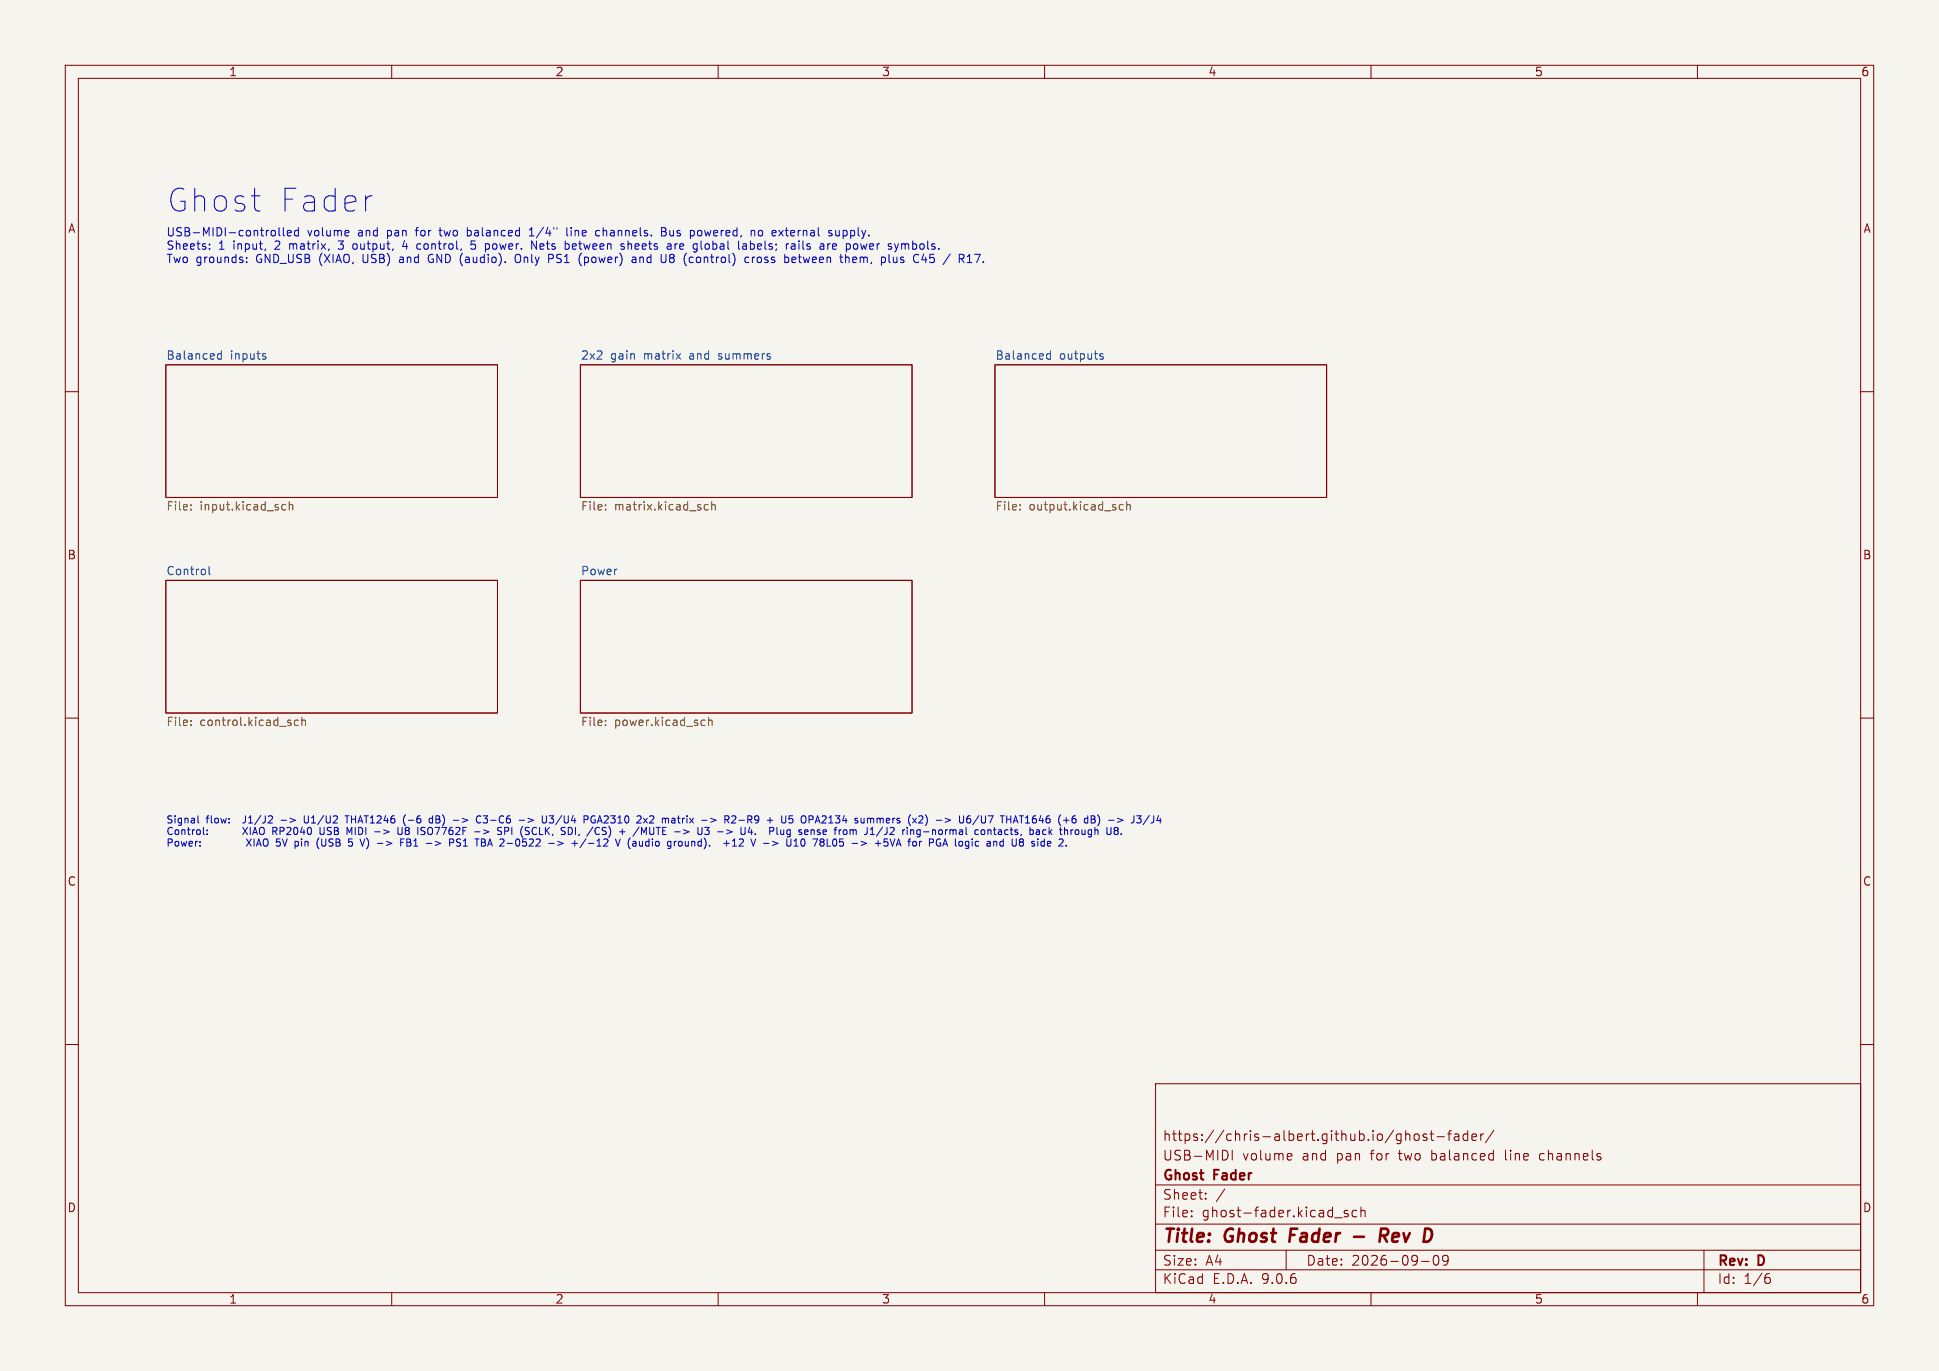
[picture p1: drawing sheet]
<svg xmlns="http://www.w3.org/2000/svg" width="297mm" height="210mm" viewBox="0 0 297 210" stroke-linecap="round" stroke-linejoin="round" font-family="sans-serif">
<path d="M0 0h297v210h-297z" fill="#f5f4ef" stroke="#f5f4ef" stroke-width=".15"/>
<g fill="none" stroke="#840000" stroke-width=".15">
<path d="M10 10h277v190h-277zM12 12h273v186h-273zM60 10v2M110 10v2M160 10v2M210 10v2M260 10v2M25.4 55.9h50.8v20.3h-50.8zM88.9 55.9h50.8v20.3h-50.8zM152.4 55.9h50.8v20.3h-50.8zM10 60h2M285 60h2"/>
<path d="M25.4 88.9h50.8v20.3h-50.8zM88.9 88.9h50.8v20.3h-50.8zM10 110h2M285 110h2M10 160h2M177 166h108v32h-108zM187.8 176.3l.3 .5-.1 .5-.2 .3M188.7 176.2v1.5M197.7 176.7l.1 .1 .1 .3-.7 .1M197.8 177.6l-.1 .1M215.5 173.7h.2l.3 .2v.8M216.7 173.8a.41 .41 0 0 1 .7 .2v.4a.41 .41 0 0 1-.4 .3 .41 .41 0 0 1-.4-.3v-.4z"/>
<path d="M218.5 173.8l-.3-.1-.2 .2v.2l.5 .2v.3h-.5M219 173.7h.6M219.2 173.2v1.3l.1 .1 .3 .1M220.1 174.1h1.1M221.7 173.7h.6M222.3 173.2l-.3 .1v.1v1.3M222.8 173.8h.6l.1 .9M223.5 174.1h-.5a.29 .29 0 0 0-.3 .3 .29 .29 0 0 0 .3 .3l.5-.1M224.8 173.8l-.4-.1-.3 .3v.4l.1 .2h.6M224.8 173.2v1.5M225.5 174.2l.7-.1-.1-.3-.4-.1-.2 .2v.7h.6M226.8 173.7v1"/>
<path d="M227.2 173.7l-.2 .1-.2 .2M228.8 173.1l-1.3 2M230.6 176.2l.1 1.4M236.1 176.7l-.3 .3v.4l.3 .3M285 160h2M60 198v2M110 198v2M160 198v2M177 194.5h108M177 191.5h108M177 187.5h108M177 181.5h108"/>
<path d="M182.5 186.3v.1M182.5 185.5v.1M184.7 183.6v.1M184.7 182.8v.1M187.6 182.1l-1.3 2M197 191.5v3M204.5 186.5h1.1M206.5 185.5l-.4-.1-.2 .2 .1 .2 .5 .2v.3h-.6M207.8 185.5l-.4-.1-.3 .3v.4l.1 .2h.6M208.5 185.5a.37 .37 0 0 1 .6 .1v.8M208.5 184.9v1.5M210 198v2"/>
<path d="M217.7 193.2h1.2M219.7 192.4l.3-.1a.94 .94 0 0 1 0 1.5h-.1a.91 .91 0 0 1-.2-1.4zM221.8 192.9l-.3 .3h-.3l-.2-.3v-.3l.1-.2 .4-.1 .2 .1a.99 .99 0 0 1-.3 1.4h-.3M260 198v2M261 191.5v6.5M270.6 195.7h.4l.2 .3-.1 .5-.2 .1h-.3M271 195.1l-.4 .1"/>
</g>
<path d="M197.7 188.2l-.2 2M207.4 189.4h1.5M211.4 189.3h.8a.55 .55 0 0 0 .4-.5 .55 .55 0 0 0-.3-.6h-.7l-.3 2M211.9 189.3l.5 .9" fill="none" stroke="#840000" stroke-width=".4"/>
<path d="M33.9 53.7v1.3M33.9 54.2h-.4l-.2 .2v.4l.1 .2h.5M40.4 54.6l.3 .1v.1l-.1 .2h-.3M40.4 54.2h.3M103.6 54.2l.6 .8M104.2 54.2l-.6 .8M160.9 54.2h-.4l-.2 .2v.4l.1 .2h.5M160.9 53.7v1.3M168.5 54.5l.4 .2 .1 .1-.1 .2h-.3M168.5 54.2h.4M32 86.8v1.1l.2 .1" fill="none" stroke="#006464" stroke-width=".15"/>
<g fill="none" stroke="#725600" stroke-width=".15">
<path d="M29.2 78v.1M29.2 77.3v.2M43.3 78.1h.5M43.3 77.3h.5M44.3 77.4l.2-.1h.3l.1 .8M44.3 76.9v1.2M92.7 78v.1M92.7 77.3v.2M108.5 77.3h-.4l-.2 .2v.4l.1 .2h.5M109 77.4l.2-.1h.3l.1 .8M109 76.9v1.2M156.2 78v.1"/>
<path d="M156.2 77.3v.2M172 77.3h-.3l-.3 .2v.4l.1 .2h.5M172.6 77.4l.2-.1h.3v.8M172.6 76.9v1.2M29.2 110.4v.1M29.2 111v.1M45.7 110.4l-.4-.1-.2 .2v.4l.1 .2h.5M46.2 110.4l.2-.1 .3 .1 .1 .7M46.2 109.9v1.2M92.7 110.4v.1M92.7 111v.1M107.6 110.3l.4 .1"/>
<path d="M108 111.1h-.4M108.5 110.4l.2-.1 .3 .1 .1 .7M108.5 109.9v1.2"/>
</g>
<g fill="none" stroke="#0000c2" stroke-width=".15">
<path d="M32.1 38.1v.1M32.1 37.4v.1M37.8 39.4v.2M40.7 38.1l-.1 .2M42.1 35.4v.6M42.7 34.9v1.1l.2 .1M43.4 34.9v1.1l.2 .1M44 35.7l.6-.1-.1-.2-.3-.1-.2 .2 .1 .6h.4M45.7 35.4l-.4-.1-.2 .2v.4l.1 .2h.5M45.7 34.9v1.2M51.8 38.1l.2 .1M53.3 35.3l.1 .3-.6 .1"/>
<path d="M53.4 36.1h-.1M54 37.9l.2 .2 .3 .1M54.5 37.3l-.3 .1-.2 .2M56.7 30h.3M61.4 39.4h-.2M61.4 39.7a.25 .25 0 0 0-.2 .3 .25 .25 0 0 0 .2 .2M62 36.9l-.3 .9h.8M64.1 37.3l.3 .1M64.4 38.1l-.3 .1M65.7 39.1l-.1 .6a.53 .53 0 0 0 .4 .5M67.2 35.3h.5M67.4 34.9l.1 1.2"/>
<path d="M71.6 36.1h.3M71.6 34.9v1.2M71.9 35.3l-.3 .1M72.2 36.9l-.1 .6 .2-.1 .4 .1 .2 .4-.3 .3-.5-.1M75.5 37.5v.6M79 39.1a.85 .85 0 0 0 .2 1.1h.2l.3-.2M81.1 36.1h.7M81.1 35.2l.3-.3v1.2M81.4 36.9l.8 1.3v-1.3M82.9 37.3l-.2 .2v.5l.2 .2M83.3 37.6l-.6 .2M84.5 39l.3 .2-.1 .3-.2 .1h-.5"/>
<path d="M86.8 34.9v1.1l.2 .1M87.5 34.9v.1M87.5 35.3v.8M88.2 37.4l-.3-.1-.2 .2v.6h.5M88.3 37.6l-.6 .2M89.5 39.4v1.2M89.9 39.4h-.4M91.3 36l.2 .1h.3M91.8 35.4l-.3-.1-.2 .1M96.2 37.5l.2-.2 .3 .1v.8M96.2 36.9v1.3M96.9 39.4h.4l.1 .8"/>
<path d="M97.4 39.7h-.4l-.2 .2M98 39.4v.8M98.2 39.4l-.2 .1M101.3 34.9h.5l.1 .1 .1 .2-.2 .3a.34 .34 0 0 1 .3 .3 .34 .34 0 0 1-.3 .3h-.5zM101.3 35.5h.5M102.8 39l-.3 .2 .3 .3M102.8 39.5l-.2 .1-.1 .4 .2 .2h.3M102.8 39.5h.2M103.4 37.3v.9M103.8 37.3l-.3 .1-.1 .2M104.2 37.4v.7M104.7 37.6l-.6 .2"/>
<path d="M106.1 39.4h.1M107.1 35.3l-.3 .2v.4l.3 .2M108.4 37.3l-.3 .1-.1 .2v.5l.4 .1M113.9 37.3l.4 .1v.8M114.3 38.1l-.4 .1M114.3 37.6l-.4 .1M114.7 39.4h-.4l-.2 .2v.4l.1 .2h.5M114.9 37.4l.4-.1 .2 .2M114.9 36.9v1.3M115.2 35.3l.3 .1 .1 .1v.6M115.2 39.4v.8M115.5 38.1l-.2 .1-.4-.1"/>
<path d="M115.6 39.4h-.2l-.2 .2M116.1 39.4l-.1 .2v.4l.1 .2M116.7 35.4l-.3-.1-.2 .2v.5l.2 .1h.3M119.3 35.3l.7 .8M120 35.3l-.7 .8M121.4 37.3l.3 .1 .1 .8M121.4 39.4h.3l.2 .3-.6 .1M121.8 38.1l-.4 .1M121.8 37.6l-.4 .1M122.3 39.4h.4M122.4 36.9v.1M122.4 37.3v.9"/>
<path d="M123 36.9v1.2M127.3 35.7l.2 .2-.2 .2M127.3 35.3l.1 .1M127.5 37.8l.6-.2v-.2l-.4-.1-.2 .2 .1 .6h.5M128 35.3l.1 .8h.3l.1-.1M128.5 35.3v.8M130 39.4l.1 .8M131.2 39.4h-.4l-.2 .2 .1 .6h.5M131.2 39.7l-.6 .1M131.8 37.3l.3 .9 .2-.6 .2 .6 .3-.9M136.8 39.4l.1 .8h.3l.2-.1M137.4 39.4v.8"/>
<path d="M138.5 37.3l.1 .2M138.6 37.5l.2-.2 .3 .1 .1 .8M138.6 37.5v.7M141.2 39.8h.8M142.5 39l-.1 .6 .5-.2M146.9 39h.6M147.2 39.6l.5 .6M147.5 39.6h-.6M149.3 39h.8l-.5 1.2M37.8 40.1v.1M89.5 40.2h.4M96.8 40l.2 .2h.4"/>
<path d="M106.2 40.2h-.1M121.4 40.2h.4M142.4 40.1l.5 .1M30.3 125v.9l.2 .2M30.6 128.9v.1M30.6 129.5v.1M31.2 127.7l.1 .1M31.7 127.7v.1M31.7 127.2v.1M37.2 126.7l.7 1.1M37.8 128.5l.7 1.1M37.9 126.7l-.7 1.1"/>
<path d="M38.5 128.5l-.7 1.1M43 125.6h.9M43.3 128.5l.3 1.1 .4-1.1M46.6 125v.9l.1 .1 .3 .1M46.7 128.9v.7M46.8 128.9l-.1 .1M49.6 126.7v1l-.2 .1-.3-.1M49.9 128.5v.9l-.1 .2h-.3M50.1 127.8h.2M50.2 126.8v.4M52.8 125h.7M53.2 125v1.1"/>
<path d="M54.4 126.7v1.1M55.1 128.5l.4 1.1M57.8 129.2h.9M58.8 127.1l.8 .3-.8 .3M59.2 128.9l.8 .3-.8 .3M61.6 126.7v.9l-.1 .2h-.3M61.9 126.2l.2 .3M62.1 124.8l-.2 .3M62.3 127.2l-.2 .2v.2l.2 .2h.3l.1-.2-.1-.3-.1-.1M62.3 127.2h.2M62.3 128.5l.5 .1 .1 .2-.2 .2M62.3 129h.4"/>
<path d="M62.5 125.6h.9M62.7 126.9l-.2-.2-.3 .1-.1 .2 .2 .2M62.7 127l-.2 .2M62.7 129l.3 .2-.1 .3-.6 .1M63.4 129.6h.6M63.4 128.8l.3-.3v1.1M65.6 127.7l.2 .1h.3M66.1 126.8l-.3-.1-.2 .2M66.3 125.4l-.4-.1-.2 .2 .1 .5h.5M66.3 125v1.1M66.8 125.5h.3M67.1 125h-.3v1.1h.4"/>
<path d="M69.4 125.6h.9M71 129.6h.6M71 128.8l.3-.3v1.1M73.1 125.9l.2 .2 .3-.1M73.6 125.1l-.3-.1-.2 .1M74 126l.2 .1 .4-.1M74 125h.7l-.4 .4h.3M74.1 127.1l.8 .3-.8 .3M77.3 126.7v1.1M77.7 126.7l.2 .2v.3l-.6 .1M78.4 126.7v1.1M79.5 125.6h.8"/>
<path d="M80.9 125.3l.8 .3-.8 .4M82 126.7l.2 .1M82.2 127.7l-.2 .1M83.7 125v.9l-.1 .1M84.1 125h.7l-.4 .4 .3 .1v.5l-.1 .1-.5-.1M85.4 128.9l.9 .3-.9 .3M86.1 124.9l-1 1.4M87.6 129.2h.9M88 128.8v.8M88.7 127.8l-.1 .2M89.8 128.5l-1 1.4M90.1 129.2h.9"/>
<path d="M91.1 125a.51 .51 0 0 0-.6 .5 .51 .51 0 0 0 .6 .5l.1-.4h-.2M91.4 129.6h.7M91.6 125.8h.5M91.7 128.7l-.3 .1M91.8 128.5v1.1M91.9 125l-.4 1.1M92.7 126.7l.2 .1M92.8 127.4v.3M96.2 129.3l.3 .7M96.3 128.8l-.1 .3M96.9 128.9h.5v.7M97.4 129.1l-.3 .1-.2 .1 .2 .3h.3"/>
<path d="M97.9 126.7l-1 1.4M97.9 128.9l.1 .7h.3l.1-.1M98.4 128.9v.7M98.6 127.5l-.3-.8v1.1M99.5 125.1l.4-.1 .2 .2M100.1 125.3l-.6 .8h.6M103.8 125.3h.4M103.9 125v.9l.3 .2M106 128.9h.4v.7M106.9 126.7v.9l.1 .2h.3M107.3 128.9h-.2l-.2 .2 .1 .4 .3 .1M108.8 125.3l.9 .3-.9 .4"/>
<path d="M109.9 127.4h.9M113.2 125.6h.8M113.7 128.5l.2 .2-.1 .3-.6 .6h.7M114.1 126.7v.9l-.2 .2M114.9 126.7l-.3 .8M115 128.5l.4 1.1 .4-1.1M117.9 127.3h.4M117.9 126.7v1.1M119.7 125v.9l.2 .2 .4-.1 .1-.1v-.9M120.5 128.5v.9l.2 .2M120.8 126l.2 .1M121.4 125h-.5l-.1 .5 .2-.1"/>
<path d="M122.8 127.2l-.3-.1-.1 .2v.1l.4 .1v.3h-.4M122.8 125.1l.2-.1a.37 .37 0 0 1 .5 .3v.4a.37 .37 0 0 1-.3 .4 .37 .37 0 0 1-.4-.2M125.2 128.5l-.4 1.1M125.6 128.8l.2 .2M125.8 129l-.2 .2v.2l.2 .2h.3l.1-.2v-.3l-.2-.1M125.8 129h.2M126.1 125h.3l.1 .3-.6 .8h.6M126.2 128.8l-.2 .2M130.5 129.2h.9M132.8 126.7v.8l-.1 .3M133.3 127.8h.6M133.5 126.9l-.2 .2"/>
<path d="M134.3 125.4l.4-.1 .1 .2M134.3 125.3v.8M134.8 125.5v.6M135.1 125.3l-.3 .2M136.3 128.5l.4 1.1 .4-1.1M138.3 127.1v.7M138.3 127.2v.1M139.1 128.9h.4M139.5 124.8l-.1 .1M139.9 128.9h.3l.2 .2v.3l-.2 .2h-.3l-.1-.2zM141.7 124.8l.1 .1M142.9 127.2h.4v.6"/>
<path d="M143.4 125.6h.8M143.9 127.2l.2-.1 .3 .2v.3l-.3 .2h-.2l-.1-.2zM147.6 125v.9l-.2 .2-.3-.1M149.8 128.9h-.3l-.1 .2v.4l.4 .1M150 124.9l-1 1.4M151 125l-.1 1-.4 .1-.2-.2M151.4 125h.7l-.5 1.1M152.9 127.8h.5M152.9 127.2h.5v.6M153.4 127.4l-.5 .1M154.4 127.2l-.3-.1-.2 .2 .1 .5h.4M154.7 127.1h.4"/>
<path d="M154.9 126.7v1l.2 .1M155.5 127.8h.3M155.8 127.1l-.3 .2v.1l.3 .1M157.1 126.1h.6M157.1 125.3l.3-.3v1.1M158.4 128.9h-.2l-.2 .1 .1 .2 .3 .1v.3h-.4M158.4 125h-.1a.74 .74 0 0 0 0 1.1h.2M158.5 125.4h-.3l-.1 .2M162.3 127.1h.4M162.6 127.8h.1M162.6 128.5l.2 .2v.3l-.6 .6h.6M163.1 127.2l.1-.1 .3 .1v.6"/>
<path d="M163.1 126.7v1.1M164 127.1v.7M164.4 127.1l-.4 .2M167.1 125.5h.4M167.5 125.5h.2M167.6 125h-.5v1.1h.5M167.6 125.4l-.1 .1M171.2 125.3l.8 .3-.8 .4M176 124.9l-.9 1.4M177.5 124.9l-.3 .8"/>
</g>
<g font-size="4.9" fill="#0000c2">
<text x="25.4" y="32.8">Ghost</text>
<text x="42.5" y="32.8">Fader</text>
</g>
<g font-size="2.8" fill="#840000">
<text x="178" y="190.9">Title:</text>
<text x="187.7" y="190.9">Ghost</text>
<text x="198.4" y="190.9">Fader</text>
<text x="213.8" y="190.9">Rev</text>
</g>
<g font-size="2.1" fill="#840000">
<text x="178" y="178">USB-MIDI</text>
<text x="178" y="175">https://chris-albert.github.io/ghost-fader/</text>
<text x="190.3" y="178">volume</text>
<text x="199.5" y="178">and</text>
<text x="204.9" y="178">pan</text>
<text x="210.3" y="178">for</text>
<text x="214.7" y="178">two</text>
<text x="219.8" y="178">balanced</text>
<text x="231.2" y="178">line</text>
<text x="236.7" y="178">channels</text>
<text x="178" y="184">Sheet:</text>
<text x="178" y="181.2">Ghost</text>
<text x="186" y="181.2">Fader</text>
<text x="178" y="186.7">File:</text>
<text x="184.1" y="186.7">ghost-fader.kicad_sch</text>
<text x="178" y="196.9">KiCad</text>
<text x="178" y="194.1">Size:</text>
<text x="184.7" y="194.1">A4</text>
<text x="185.7" y="196.9">E.D.A.</text>
<text x="193.3" y="196.9">9.0.6</text>
<text x="200" y="194.1">Date:</text>
<text x="207" y="194.1">2026-09-09</text>
<text x="263" y="194.3">Rev:</text>
<text x="263" y="196.9">Id:</text>
<text x="267.1" y="196.9">1/6</text>
<text x="269.4" y="194.3">D</text>
</g>
<g font-size="1.8" fill="#840000">
<text x="35" y="11.9">1</text>
<text x="85" y="11.9">2</text>
<text x="135" y="11.9">3</text>
<text x="185" y="11.9">4</text>
<text x="235" y="11.9">5</text>
<text x="285" y="11.9">6</text>
<text x="10.3" y="35.9">A</text>
<text x="285.3" y="35.9">A</text>
<text x="10.3" y="85.9">B</text>
<text x="285.3" y="85.9">B</text>
<text x="10.3" y="135.9">C</text>
<text x="285.3" y="135.9">C</text>
<text x="10.3" y="185.9">D</text>
<text x="285.3" y="185.9">D</text>
<text x="35" y="199.9">1</text>
<text x="85" y="199.9">2</text>
<text x="135" y="199.9">3</text>
<text x="185" y="199.9">4</text>
<text x="235" y="199.9">5</text>
<text x="285" y="199.9">6</text>
</g>
<g font-size="1.8" fill="#0000c2">
<text x="25.4" y="36.3">USB-MIDI-controlled</text>
<text x="25.4" y="38.3">Sheets:</text>
<text x="25.4" y="40.4">Two</text>
<text x="30" y="40.4">grounds:</text>
<text x="33.5" y="38.3">1</text>
<text x="35.8" y="38.3">input,</text>
<text x="39.4" y="40.4">GND_USB</text>
<text x="42.4" y="38.3">2</text>
<text x="44.8" y="38.3">matrix,</text>
<text x="47.1" y="36.3">volume</text>
<text x="49.2" y="40.4">(XIAO,</text>
<text x="52.5" y="38.3">3</text>
<text x="54.9" y="38.3">output,</text>
<text x="55" y="36.3">and</text>
<text x="56" y="40.4">USB)</text>
<text x="59.6" y="36.3">pan</text>
<text x="61.9" y="40.4">and</text>
<text x="62.7" y="38.3">4</text>
<text x="64.2" y="36.3">for</text>
<text x="65.1" y="38.3">control,</text>
<text x="66.5" y="40.4">GND (audio).</text>
<text x="68" y="36.3">two</text>
<text x="72.4" y="36.3">balanced</text>
<text x="73.6" y="38.3">5</text>
<text x="76" y="38.3">power.</text>
<text x="80.2" y="40.4">Only</text>
<text x="82.2" y="36.3">1/4&quot;</text>
<text x="83.3" y="38.3">Nets</text>
<text x="85.5" y="40.4">PS1</text>
<text x="88" y="36.3">line</text>
<text x="88.6" y="38.3">between</text>
<text x="90.3" y="40.4">(power)</text>
<text x="92.7" y="36.3">channels.</text>
<text x="97.4" y="38.3">sheets</text>
<text x="98.7" y="40.4">and</text>
<text x="103" y="36.3">Bus</text>
<text x="103.3" y="40.4">U8</text>
<text x="104.7" y="38.3">are</text>
<text x="107" y="40.4">(control)</text>
<text x="107.6" y="36.3">powered,</text>
<text x="108.9" y="38.3">global</text>
<text x="116" y="38.3">labels;</text>
<text x="116.6" y="40.4">cross</text>
<text x="117.1" y="36.3">no</text>
<text x="120.6" y="36.3">external</text>
<text x="122.9" y="40.4">between</text>
<text x="123.5" y="38.3">rails</text>
<text x="128.9" y="38.3">are</text>
<text x="129.4" y="36.3">supply.</text>
<text x="131.6" y="40.4">them,</text>
<text x="133.1" y="38.3">power</text>
<text x="138.1" y="40.4">plus</text>
<text x="139.8" y="38.3">symbols.</text>
<text x="143.2" y="40.4">C45</text>
<text x="148.1" y="40.4">/</text>
<text x="150.6" y="40.4">R17.</text>
</g>
<g font-size="1.8" fill="#006464">
<text x="25.4" y="55.2">Balanced</text>
<text x="35.3" y="55.2">inputs</text>
<text x="88.9" y="55.2">2x2</text>
<text x="93.5" y="55.2">gain</text>
<text x="98.7" y="55.2">matrix</text>
<text x="105.9" y="55.2">and</text>
<text x="110.5" y="55.2">summers</text>
<text x="152.4" y="55.2">Balanced</text>
<text x="162.3" y="55.2">outputs</text>
<text x="25.4" y="88.2">Control</text>
<text x="88.9" y="88.2">Power</text>
</g>
<g font-size="1.8" fill="#725600">
<text x="25.4" y="78.5">File:</text>
<text x="30.6" y="78.5">input.kicad_sch</text>
<text x="88.9" y="78.5">File:</text>
<text x="94.1" y="78.5">matrix.kicad_sch</text>
<text x="152.4" y="78.5">File:</text>
<text x="157.6" y="78.5">output.kicad_sch</text>
<text x="25.4" y="111.5">File:</text>
<text x="30.6" y="111.5">control.kicad_sch</text>
<text x="88.9" y="111.5">File:</text>
<text x="94.1" y="111.5">power.kicad_sch</text>
</g>
<g font-size="1.5" fill="#0000c2">
<text x="25.4" y="126.2">Signal</text>
<text x="25.4" y="128">Control:</text>
<text x="25.4" y="129.8">Power:</text>
<text x="31.6" y="126.2">flow:</text>
<text x="37.6" y="126.2">J1/J2</text>
<text x="38.3" y="128">XIAO</text>
<text x="39.4" y="129.8">XIAO</text>
<text x="43.1" y="128">RP2040</text>
<text x="43.6" y="126.2">-&gt;</text>
<text x="44.1" y="129.8">5V</text>
<text x="47.2" y="129.8">pin</text>
<text x="47.4" y="126.2">U1/U2</text>
<text x="50.6" y="128">USB</text>
<text x="50.8" y="129.8">(USB</text>
<text x="54.1" y="126.2">THAT1246</text>
<text x="54.9" y="128">MIDI</text>
<text x="55.9" y="129.8">5</text>
<text x="59.4" y="128">-&gt;</text>
<text x="60.8" y="129.8">-&gt;</text>
<text x="63.1" y="126.2">(-6</text>
<text x="63.2" y="128">U8</text>
<text x="64.6" y="129.8">FB1</text>
<text x="66.5" y="128">ISO7762F</text>
<text x="67.3" y="126.2">dB)</text>
<text x="68.7" y="129.8">-&gt;</text>
<text x="71.2" y="126.2">-&gt;</text>
<text x="72.5" y="129.8">PS1</text>
<text x="75" y="126.2">C3-C6</text>
<text x="75.4" y="128">-&gt;</text>
<text x="76.8" y="129.8">TBA 2-0522</text>
<text x="79.2" y="128">SPI</text>
<text x="81.8" y="126.2">-&gt;</text>
<text x="83" y="128">(SCLK,</text>
<text x="85.6" y="126.2">U3/U4</text>
<text x="89.4" y="128">SDI,</text>
<text x="92.2" y="126.2">PGA2310</text>
<text x="92.2" y="129.8">+/-12</text>
<text x="93.7" y="128">/CS)</text>
<text x="98.8" y="128">+</text>
<text x="99.3" y="129.8">V (audio</text>
<text x="100.6" y="126.2">2x2</text>
<text x="101.2" y="128">/MUTE</text>
<text x="104.6" y="126.2">matrix</text>
<text x="107.6" y="129.8">ground).</text>
<text x="107.7" y="128">-&gt;</text>
<text x="110.9" y="126.2">-&gt;</text>
<text x="111.5" y="128">U3</text>
<text x="114.7" y="126.2">R2-R9</text>
<text x="114.8" y="128">-&gt;</text>
<text x="116.7" y="129.8">+12</text>
<text x="118.6" y="128">U4.</text>
<text x="121.2" y="129.8">V -&gt;</text>
<text x="121.4" y="126.2">+</text>
<text x="123.5" y="128">Plug</text>
<text x="123.9" y="126.2">U5</text>
<text x="127" y="129.8">U10</text>
<text x="127.2" y="126.2">OPA2134</text>
<text x="128.2" y="128">sense</text>
<text x="131.4" y="129.8">78L05</text>
<text x="133.9" y="128">from</text>
<text x="135.6" y="126.2">summers</text>
<text x="137.5" y="129.8">-&gt;</text>
<text x="138.8" y="128">J1/J2</text>
<text x="141.3" y="129.8">+5VA</text>
<text x="144" y="126.2">(x2)</text>
<text x="144.8" y="128">ring-normal</text>
<text x="146.7" y="129.8">for</text>
<text x="148.5" y="126.2">-&gt;</text>
<text x="150.1" y="129.8">PGA logic</text>
<text x="152.3" y="126.2">U6/U7</text>
<text x="156.1" y="128">contacts,</text>
<text x="158.9" y="126.2">THAT1646</text>
<text x="159.4" y="129.8">and</text>
<text x="163.5" y="129.8">U8</text>
<text x="164.8" y="128">back</text>
<text x="168" y="126.2">(+6</text>
<text x="169.7" y="128">through</text>
<text x="172.2" y="126.2">dB)</text>
<text x="176.1" y="126.2">-&gt;</text>
</g>
</svg>
